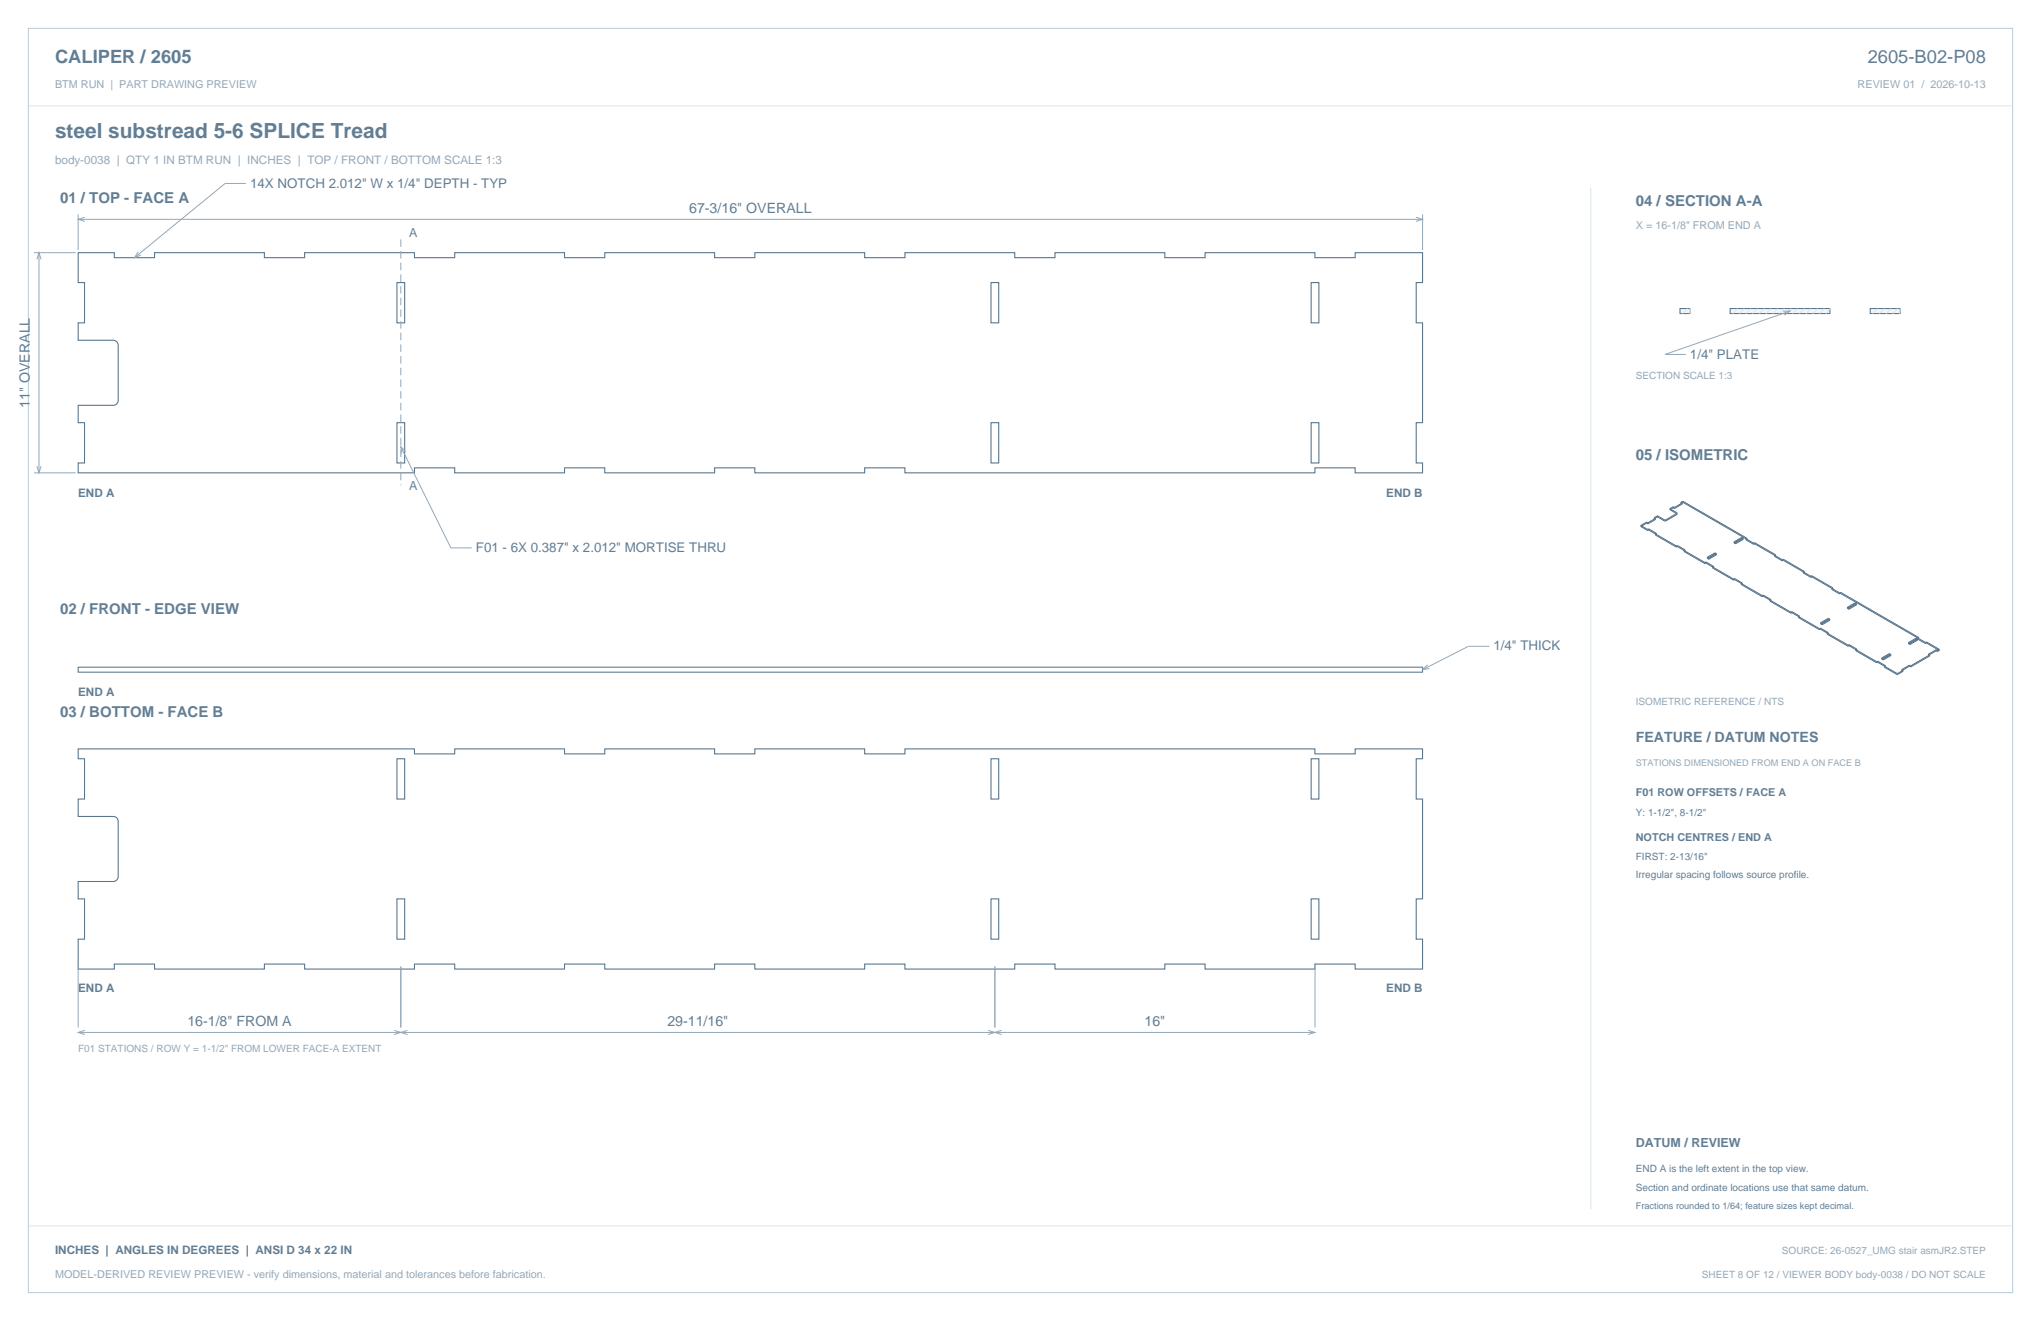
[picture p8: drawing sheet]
<svg xmlns="http://www.w3.org/2000/svg" width="864mm" height="559mm" viewBox="0 0 864 559" stroke-linecap="round" stroke-linejoin="round" font-family="sans-serif">
<path d="M12 12h839.6v534.8h-839.6z" fill="none" stroke="#b8cad8" stroke-width=".42"/>
<path d="M12 44.8h839.6M673.1 79.4v432.1" fill="none" stroke="#dbe5ed" stroke-width=".42"/>
<g fill="none" stroke="#536f85" stroke-width=".44">
<path d="M33.1 106.9h15.3v2.1h17v-2.1h46.5v2.1h17v-2.1h46.5v2.1h17v-2.1h46.5v2.1h17v-2.1h46.5v2.1h17v-2.1h46.5v2.1h17v-2.1h46.5v2.1h17v-2.1h46.5v2.1h17v-2.1h46.5v2.1h17v-2.1h28.5v12.6h-2.7v17.1h2.7v42.2h-2.7v17h2.7v4.2h-28.5v-2.1h-17v2.1h-173.5v-2.1h-17v2.1h-46.5v-2.1h-17v2.1h-46.5v-2.1h-17v2.1h-46.5v-2.1h-17v2.1h-142.3v-4.2h2.7v-17h-2.7v-7.4h15l1.4-.7 .5-1.4v-23.3l-.4-1.1-.7-.7-.9-.3h-14.9v-7.3h2.7v-17.1h-2.7zM168 119.5h3.2v17.1h-3.2zM419.3 119.5h3.3v17.1h-3.3zM554.8 119.5h3.3v17.1h-3.3zM168 178.8h3.2v17h-3.2zM419.3 178.8h3.3v17h-3.3zM554.8 178.8h3.3v17h-3.3zM33.1 316.8h142.3v2.1h17v-2.1h46.5v2.1h17v-2.1h46.5v2.1h17v-2.1h46.5v2.1h17v-2.1h173.5v2.1h17v-2.1h28.5v4.2h-2.7v17h2.7v42.2h-2.7v17.1h2.7v12.6h-28.5v-2.1h-17v2.1h-46.5v-2.1h-17v2.1h-46.5v-2.1h-17v2.1h-46.5v-2.1h-17v2.1h-46.5v-2.1h-17v2.1h-46.5v-2.1h-17v2.1h-46.5v-2.1h-17v2.1h-46.5v-2.1h-17v2.1h-46.5v-2.1h-17v2.1h-15.3v-12.6h2.7v-17.1h-2.7v-7.3h15l1.4-.7 .5-1.4v-23.4l-.4-1.1-.7-.7-.9-.2h-14.9v-7.4h2.7v-17h-2.7zM168 321h3.2v17h-3.2zM419.3 321h3.3v17h-3.3zM554.8 321h3.3v17h-3.3zM168 380.2h3.2v17.1h-3.2z"/>
<path d="M419.3 380.2h3.3v17.1h-3.3zM554.8 380.2h3.3v17.1h-3.3z"/>
</g>
<g fill="none" stroke="#93a8b9" stroke-width=".42">
<path d="M104.1 77.6h-8.9l-38.3 31.4M33.1 90.7v15.1M33.1 92.8h568.8M35.9 91.9l-2.8 .9 2.8 .9M599.1 91.9l2.8 .9-2.8 .9M601.9 90.7v15.1M14.4 106.9h17.6M15.6 109.7l.9-2.8 .9 2.8M16.5 106.9v93.1M58.5 106.5l-1.6 2.5 2.7-1.1M15.6 197.2l.9 2.8 .9-2.8M169.6 189l21.2 42.8h8.8"/>
<path d="M171.6 191.1l-2-2.1 .5 2.9M14.4 200h17.6M630.1 273.4h-8.8l-19.4 9.9M604 281.2l-2.1 2.1 2.9-.5M33.1 408.9v25.7M169.6 408.9v25.7M421 408.9v25.7M556.4 408.9v25.7M33.1 436.7h523.3M35.9 435.9l-2.8 .8 2.8 .9M166.8 435.9l2.8 .8-2.8 .9M172.4 435.9l-2.8 .8 2.8 .9"/>
<path d="M418.1 435.9l2.9 .8-2.9 .9M423.8 435.9l-2.8 .8 2.8 .9M553.6 435.9l2.8 .8-2.8 .9"/>
</g>
<path d="M169.6 101.2v104.1" fill="none" stroke="#93a8b9" stroke-width=".42" stroke-dasharray="3.2 1.8" stroke-linecap="butt"/>
<path d="M33.1 282.2h568.8v2.1h-568.8z" fill="none" stroke="#536f85" stroke-width=".42"/>
<path d="M710.8 130.5h4.2v2.1h-4.2z" fill-rule="evenodd" fill="#f2f6f9" stroke="#536f85" stroke-width=".42"/>
<path d="M714 130.5l-2.1 2.1M715 130.5l-.3 2.1" fill="none" stroke="#dbe5ed" stroke-width=".42"/>
<path d="M732.1 130.5h42.2v2.1h-42.2z" fill-rule="evenodd" fill="#f2f6f9" stroke="#536f85" stroke-width=".42"/>
<g fill="none" stroke="#dbe5ed" stroke-width=".42">
<path d="M735.2 130.5l-2.1 2.1M738.1 130.5l-2.2 2.1M740.9 130.5l-2.1 2.1M743.7 130.5l-2.1 2.1M746.5 130.5l-2.1 2.1M749.4 130.5l-2.2 2.1M752.2 130.5l-2.1 2.1M755 130.5l-2.1 2.1M757.8 130.5l-2.1 2.1M760.6 130.5l-2.1 2.1M763.5 130.5l-2.2 2.1M766.3 130.5l-2.1 2.1"/>
<path d="M769.1 130.5l-2.1 2.1M771.9 130.5l-2.1 2.1M774.3 130.5l-1.7 2.1"/>
</g>
<path d="M791.3 130.5h12.7v2.1h-12.7z" fill-rule="evenodd" fill="#f2f6f9" stroke="#536f85" stroke-width=".42"/>
<path d="M794.5 130.5l-2.1 2.1M797.3 130.5l-2.1 2.1M800.2 130.5l-2.2 2.1M803 130.5l-2.1 2.1M804 130.5l-.3 2.1M12 518.6h839.6" fill="none" stroke="#dbe5ed" stroke-width=".42"/>
<path d="M754.5 131.7l2.9-.1-2.4 1.7M757.4 131.6l-52.9 18.3h8.8" fill="none" stroke="#93a8b9" stroke-width=".42"/>
<g fill="none" stroke="#536f85" stroke-width=".42">
<path d="M699.9 219v.5M699.9 219l.5 .3M699.9 219.5l.5 .3M700.4 219.3v.5M700.4 219.3l-3.2 1.9M700.4 219.8l-3.2 1.8M701.3 218.2l-1.4 .8M701.3 218.7l-1.4 .8M701.3 218.7l2.9 1.6M701.3 218.2v.5M701.3 218.2l2.9 1.6M704.2 219.8h.8"/>
<path d="M704.2 219.8v.5M705 219.8v.5M706.6 215.6l2.8 1.7M706.6 215.2v.4M706.6 215.2l2.8 1.6M708 214.4l-1.4 .8M708 214.8l-1.4 .8M708 214.4l.5 .3M708 214.8l.5 .3M708 214.4v.4M708.5 214.7v.4M709.4 217.3v.4"/>
<path d="M709.4 216.8v.5M709.4 217.7l-4.4 2.6M709.4 216.8v.9M709.4 217.3l-4.4 2.5M711.2 212.5l.6 .3M711.2 212.5v.4M711.2 212.9l.6 .3M711.8 212.8l-3.3 1.9M711.8 212.8v.4M711.8 213.2l-3.3 1.9M712 212.5l30 17.3M712 212.5l-.8 .4"/>
<path d="M712 212l27.2 15.7M712 212l-.8 .5M712 212v.5M694.3 222.3l2.9 1.7M694.3 222.3v.4M694.3 222.7l2.9 1.7M696.7 220.9l.5 .3M696.7 220.9l-2.4 1.4M696.7 221.3l.5 .3M696.7 220.9v.4M696.7 221.3l-2.4 1.4M697.2 224v.4"/>
<path d="M697.2 221.2v.4M697.6 224.2l11.7 6.8M697.6 223.7v.5M697.6 223.7l3.2 1.9M697.6 223.7l-.4 .3M697.6 224.2l-.4 .2M700.4 226.3l8.9 5.1M700.8 225.6l-.4 .2v.5M700.8 225.6v.5l-.4 .2M704.2 220.3h.8M709.3 231v.4M709.7 231.2l11.7 6.7"/>
<path d="M709.7 230.7l-.4 .3M709.7 230.7v.5M709.7 231.2l-.4 .2M709.7 230.7l3.3 1.9M712.5 233.3l8.9 5.1M713 232.6l-.5 .2v.5M713 232.6v.5l-.5 .2M721.4 237.9v.5M721.8 238.2l11.7 6.7M721.8 237.7l-.4 .2M721.8 237.7l3.3 1.9M721.8 238.2l-.4 .2"/>
<path d="M721.8 237.7v.5M722.4 235.7v.5M722.4 235.7l.6 .4M722.4 236.2l.6 .4M723 236.1v.5M725.1 239.6v.5l-.4 .2M725.1 239.6l-.4 .2v.5M725.7 233.9l.6 .3M725.7 233.9v.4M725.7 234.3l-3.3 1.9M725.7 233.9l-3.3 1.8M725.7 234.3l.6 .4"/>
<path d="M726.3 234.7l-3.3 1.9M726.3 234.2l-3.3 1.9M726.3 234.2v.5M733.7 229.7l.6 .3M733.7 229.2l.6 .4M733.7 229.2v.5M734.3 229.6v.4M737 227.3l.6 .4M737 227.8l-3.3 1.9M737 227.3l-3.3 1.9M737 227.8l.6 .4M737 227.3v.5"/>
<path d="M737.6 228.2l-3.3 1.8M737.6 227.7l-3.3 1.9M737.6 227.7v.5M738.8 228.4l3.2 1.9M739.2 227.7v.5l-.4 .2M739.2 227.7l-.4 .2v.5M742 229.8v.5M742.4 230l11.7 6.8M742.4 229.6l8.9 5.1M742.4 230l-.4 .3M742.4 229.6l-.4 .2M742.4 229.6v.4"/>
<path d="M750.9 235.4l3.2 1.9M751.3 234.7v.5l-.4 .2M751.3 234.7l-.4 .2v.5M754.1 236.8v.5M754.5 237l11.8 6.8M754.5 237l-.4 .3M754.5 236.6l-.4 .2M754.5 236.6l8.9 5.1M754.5 236.6v.4M724.7 240.3l8.8 5.1M733.5 244.9v.5M733.9 245.2l11.7 6.7"/>
<path d="M733.9 244.7v.5M733.9 244.7l3.3 1.9M733.9 244.7l-.4 .2M733.9 245.2l-.4 .2M736.8 247.3l8.8 5.1M737.2 246.6v.5l-.4 .2M737.2 246.6l-.4 .2v.5M745.6 251.9v.5M746 252.2l11.8 6.7M746 251.7l3.3 1.9M746 251.7l-.4 .2M746 251.7v.5"/>
<path d="M746 252.2l-.4 .2M748.9 254.3l8.9 5.1M749.3 253.6l-.4 .2v.5M749.3 253.6v.4l-.4 .3M757.8 258.9v.5M758.2 259.2l11.7 6.7M758.2 258.7v.5M758.2 258.7l3.2 1.9M758.2 258.7l-.4 .2M758.2 259.2l-.4 .2M763 242.4l3.3 1.9M763.4 241.7v.4l-.4 .3"/>
<path d="M763.4 241.7l-.4 .2v.5M766.3 243.8v.5M766.7 244l11.7 6.8M766.7 243.6l8.8 5.1M766.7 243.6v.4M766.7 243.6l-.4 .2M766.7 244l-.4 .3M775.1 249.4l3.3 1.8M775.5 248.7l-.4 .2v.5M775.5 248.7v.4l-.4 .3M778.4 250.8v.4M778.8 251l35.9 20.8"/>
<path d="M778.8 250.6l33.1 19.1M778.8 251l-.4 .2M778.8 250.6l-.4 .2M778.8 250.6v.4M781.7 256.9v.5M781.7 257.4l.6 .3M781.7 256.9l.6 .4M782.3 257.3v.4M784.9 255.5l-3.2 1.9M784.9 255l.6 .4M784.9 255.5l.6 .3M784.9 255v.5"/>
<path d="M784.9 255l-3.2 1.9M785.5 255.8l-3.2 1.9M785.5 255.4v.4M785.5 255.4l-3.2 1.9M761 261.3l8.9 5.1M761.4 260.6v.4l-.4 .3M761.4 260.6l-.4 .2v.5M769.9 265.9v.5M770.3 266.2l11.7 6.7M770.3 265.7l3.2 1.9M770.3 266.2l-.4 .2M770.3 265.7v.5"/>
<path d="M770.3 265.7l-.4 .2M770.4 263.4l.6 .4M770.4 263.4v.5M770.4 263.9l.6 .4M771 263.8v.5M773.1 268.3l8.9 5.1M773.5 267.6v.4l-.4 .3M773.5 267.6l-.4 .2v.5M773.6 261.5l-3.2 1.9M773.6 261.5l.6 .4M773.6 262l.6 .4M773.6 261.5v.5"/>
<path d="M773.6 262l-3.2 1.9M774.2 261.9l-3.2 1.9M774.2 261.9v.5M774.2 262.4l-3.2 1.9M782 272.9v.5M782.4 273.2l11.7 6.7M782.4 272.7l3.2 1.9M782.4 273.2l-.4 .2M782.4 272.7v.5M782.4 272.7l-.4 .2M785.2 275.3l8.9 5.1M785.6 274.6v.4l-.4 .3"/>
<path d="M785.6 274.6l-.4 .2v.5M794.1 279.9v.5M794.5 279.7l3.3 1.9M794.5 279.7l-.4 .2M794.5 279.7v.4M796.2 278.3l.6 .4M796.2 278.8l.6 .4M796.2 278.3v.5M796.8 278.7v.5M799.5 276.9l.6 .4M799.5 276.5l-3.3 1.8M799.5 276.5l.6 .3"/>
<path d="M799.5 276.5v.4M799.5 276.9l-3.3 1.9M800.1 276.8v.5M800.1 276.8l-3.3 1.9M800.1 277.3l-3.3 1.9M807.5 272.3l.6 .3M807.5 271.8l.6 .4M807.5 271.8v.5M808.1 272.2v.4M810.8 269.9l-3.3 1.9M810.8 269.9l3.9 2.3M810.8 270.4l.6 .4"/>
<path d="M810.8 270.4l-3.3 1.9M810.8 269.9v.5M811.4 270.8v-.5l-3.3 1.9M811.4 270.8l-3.3 1.8M811.5 269.9l.4-.2v.4l-.4 .3zM814.7 271.8v.4M815.1 272l-.4 .2M815.1 272l5.5 3.1M815.1 271.5v.5M815.1 271.5l5.5 3.2M815.1 271.5l-.4 .3M816 277.2l.5 .3"/>
<path d="M816 276.7l.5 .3M816 276.7v.5M816.5 277.5l-8 4.6M816.5 277l-8 4.7M816.5 277v.5M819.2 274.8l-3.2 1.9M819.2 275.3l-3.2 1.9M819.2 274.8l.6 .3M819.2 275.3l.6 .3M819.2 274.8v.5M819.8 275.1v.5M820.6 274.7v.4"/>
<path d="M820.6 275.1l-.8 .5M820.6 274.7l-.8 .4M794.5 280.1l8.3 4.8M794.5 280.1l-.4 .3M797.4 282.3l5.4 3.1M797.8 281.6l-.4 .2v.5M797.8 281.6v.4l-.4 .3M802.8 284.9v.5M804.7 283.2l.5 .3M804.7 283.7l.5 .3M804.7 283.2v.5M805.2 283.5v.5"/>
<path d="M805.2 284l-2.4 1.4M805.2 283.5l-2.4 1.4M807.9 281.8l.6 .3M807.9 281.4v.4M807.9 281.4l.6 .3M807.9 281.8l-3.2 1.9M807.9 281.4l-3.2 1.8M808.5 281.7v.4"/>
</g>
<text font-size="8.8" fill="#617e94" x="23.3" y="58.2">steel substread 5-6 SPLICE Tread</text>
<g font-size="7.8" fill="#617e94">
<text x="23.3" y="26.8">CALIPER / 2605</text>
<text x="790.3" y="26.8">2605-B02-P08</text>
</g>
<g font-size="6.3" fill="#617e94">
<text x="25.4" y="86.1">01 / TOP - FACE A</text>
<text x="692.1" y="87.1">04 / SECTION A-A</text>
<text x="692.1" y="194.4">05 / ISOMETRIC</text>
<text x="25.4" y="259.6">02 / FRONT - EDGE VIEW</text>
<text x="25.4" y="303.4">03 / BOTTOM - FACE B</text>
</g>
<g font-size="6" fill="#617e94">
<text x="291.6" y="90">67-3/16&quot; OVERALL</text>
<text x="12.6" y="172.5" transform="rotate(-90 12.6 172.5)">11&quot; OVERALL</text>
<text x="692.1" y="314">FEATURE / DATUM NOTES</text>
<text x="79.3" y="433.9">16-1/8&quot; FROM A</text>
<text x="282.4" y="433.9">29-11/16&quot;</text>
<text x="484.3" y="433.9">16&quot;</text>
</g>
<g font-size="5.6" fill="#617e94">
<text x="105.8" y="79.4">14X NOTCH 2.012&quot; W x 1/4&quot; DEPTH - TYP</text>
<text x="715.1" y="151.7">1/4&quot; PLATE</text>
<text x="201.3" y="233.5">F01 - 6X 0.387&quot; x 2.012&quot; MORTISE THRU</text>
<text x="631.9" y="275.2">1/4&quot; THICK</text>
</g>
<g font-size="5.3" fill="#617e94">
<text x="173.1" y="100.2">A</text>
<text x="173.1" y="207.1">A</text>
<text x="692.1" y="485.1">DATUM / REVIEW</text>
</g>
<text font-size="4.9" fill="#93a8b9" x="23.3" y="69.5">body-0038 | QTY 1 IN BTM RUN | INCHES | TOP / FRONT / BOTTOM SCALE 1:3</text>
<g font-size="4.9" fill="#617e94">
<text x="33.1" y="210.3">END A</text>
<text x="586.6" y="210.3">END B</text>
<text x="33.1" y="294.2">END A</text>
<text x="33.1" y="419.8">END A</text>
<text x="586.6" y="419.8">END B</text>
<text x="23.3" y="530.6">INCHES | ANGLES IN DEGREES | ANSI D 34 x 22 IN</text>
</g>
<g font-size="4.6" fill="#93a8b9">
<text x="23.3" y="37">BTM RUN | PART DRAWING PREVIEW</text>
<text x="786" y="37">REVIEW 01 / 2026-10-13</text>
<text x="692.1" y="97">X = 16-1/8&quot; FROM END A</text>
<text x="23.3" y="540.5">MODEL-DERIVED REVIEW PREVIEW - verify dimensions, material and tolerances before fabrication.</text>
</g>
<g font-size="4.6" fill="#617e94">
<text x="692.1" y="336.9">F01 ROW OFFSETS / FACE A</text>
<text x="692.1" y="356">NOTCH CENTRES / END A</text>
</g>
<g font-size="4.2" fill="#93a8b9">
<text x="692.1" y="160.5">SECTION SCALE 1:3</text>
<text x="692.1" y="298.1">ISOMETRIC REFERENCE / NTS</text>
<text x="33.1" y="444.9">F01 STATIONS / ROW Y = 1-1/2&quot; FROM LOWER FACE-A EXTENT</text>
<text x="754" y="530.6">SOURCE: 26-0527_UMG stair asmJR2.STEP</text>
<text x="720.1" y="540.5">SHEET 8 OF 12 / VIEWER BODY body-0038 / DO NOT SCALE</text>
</g>
<g font-size="4.2" fill="#617e94">
<text x="692.1" y="345.4">Y: 1-1/2&quot;, 8-1/2&quot;</text>
<text x="692.1" y="363.7">FIRST: 2-13/16&quot;</text>
<text x="692.1" y="371.5">Irregular spacing follows source profile.</text>
<text x="692.1" y="495.7">END A is the left extent in the top view.</text>
<text x="692.1" y="503.8">Section and ordinate locations use that same datum.</text>
</g>
<text font-size="3.9" fill="#93a8b9" x="692.1" y="323.8">STATIONS DIMENSIONED FROM END A ON FACE B</text>
<text font-size="3.9" fill="#617e94" x="692.1" y="511.5">Fractions rounded to 1/64; feature sizes kept decimal.</text>
</svg>
